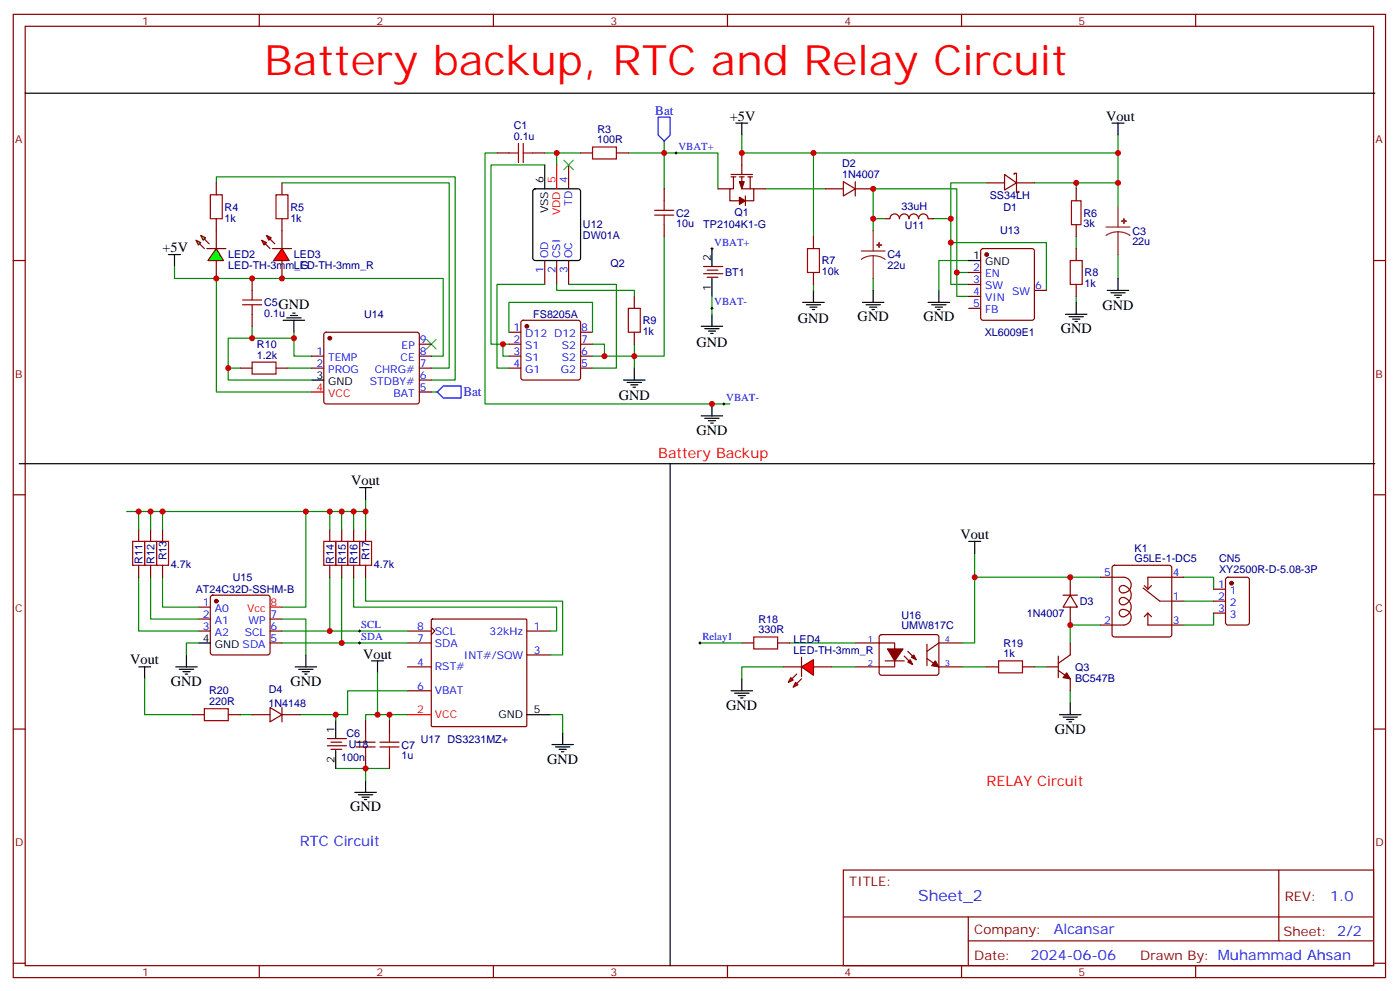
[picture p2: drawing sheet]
<svg xmlns="http://www.w3.org/2000/svg" width="414mm" height="293mm" viewBox="0 0 414 293" stroke-linecap="round" stroke-linejoin="round" font-family="sans-serif">
<g fill="none" stroke="#870000" stroke-width=".35">
<path d="M3.9 4.2h405.4v284.4h-405.4zM7.4 7.8h398.3v277.2h-398.3zM76.6 4.2v3.6M145.7 4.2v3.6M214.9 4.2v3.6M284 4.2v3.6M353.2 4.2v3.6M63.9 54v3.5M83.3 54v3.5M146.8 45.2h3.5M157.4 45.2h3.5M168 48.7v7"/>
<path d="M171.5 45.2h3.5M182.1 45.2h3.5M196.2 55.7v3.6M212.1 55.7h3.5M215.9 51.5h6.4M215.9 52.2h1.4M216.6 52.2v3.5h-1v3.6h2.8M218.4 52.2h1.4M219.1 52.2v3.5h3.5v3.6h-2.4M219.1 45.2v6.3M220.2 57.9v2.8M220.9 52.2h1.4"/>
<path d="M221.6 52.2v3.5M222.6 55.7h3.6M243.8 55.7h5.3M249.1 53.6l3.5 2.1-3.5 2.2zM252.6 55.7h5.3M252.6 53.6v4.3M291.4 54h5.3M296.7 51.5l3.5 2.5-3.5 2.1zM299.5 51.5v-.3h.7v5.6h.8v-.4M300.2 54h5.3M317.9 55.7v3.6M3.9 76.9h3.5"/>
<path d="M63.9 64.6v3.5M83.3 64.6v3.5M160.9 76.9v7.1M164.4 76.9v7.1M168 76.9v7.1M196.2 66.3v3.5M207.8 78.7h5.7M208.9 79.7h3.2M240.3 69.8v3.6M261.4 64.6h1.5a1.41 1.41 0 0 1 1.4-1.5 1.41 1.41 0 0 1 1.4 1.5 1.41 1.41 0 0 1 1.4-1.5 1.41 1.41 0 0 1 1.4 1.5 1.41 1.41 0 0 1 1.4-1.5 1.41 1.41 0 0 1 1.4 1.5 1.41 1.41 0 0 1 1.4-1.5 1.41 1.41 0 0 1 1.4 1.5h1.5M289.9 73.6l.5-.2h14.4l.5 .2 .2 .5v19.7l-.2 .5-.5 .2h-14.4l-.5-.2-.2-.5v-19.7zM317.9 66.3v3.5"/>
<path d="M317.9 73.4v3.5M405.7 76.9h3.6M74.5 82.2v3.5M74.5 92.8v3.5M95.9 98.3l.4-.2h26.9l.5 .2 .2 .5-.1 20-.6 .4h-27.1l-.5-.7v-19.7zM150.3 98.1h3.5M154.1 94.8l.5-.3h16.2l.5 .3 .2 .4v16.3l-.2 .5-.5 .2h-16.2l-.5-.3-.3-.4v-16.3zM171.5 98.1h3.5M187.4 87.5v3.5M187.4 98.1v3.5M207.8 80.8h5.7M208.9 81.8h3.2"/>
<path d="M240.3 80.4v3.6M286.1 80.4h3.6M286.1 84h3.6M286.1 87.5h3.6M286.1 91h3.6M305.5 85.7h3.6M317.9 84v3.5M70.9 108.7h3.6M81.5 108.7h3.6M92.1 105.1h3.5M92.1 108.7h3.5M123.9 101.6h3.5"/>
<path d="M123.9 105.1h3.5M123.9 108.7h3.5M123.9 115.7h3.5M123.9 112.2h3.5M150.3 101.6h3.5M150.3 105.1h3.5M150.3 108.7h3.5M171.5 101.6h3.5M171.5 105.1h3.5M171.5 108.7h3.5M3.9 146h3.5M41 156.3v3.5"/>
<path d="M44.5 156.3v3.5M48 156.3v3.5M97.4 156.3v3.5M100.9 156.3v3.5M104.5 156.3v3.5M108 156.3v3.5M405.7 146h3.6M41 166.9v3.5M44.5 166.9v3.5M48 166.9v3.5M58.6 179.2h3.5M62.4 175.9l.4-.2h16.3l.5 .2 .2 .5v16.2l-.3 .5-.4 .2h-16.3l-.5-.2-.2-.5v-16.2z"/>
<path d="M97.4 166.9v3.5M100.9 166.9v3.5M104.5 166.9v3.5M108 166.9v3.5M314 175.7h4.2M316.1 175.7l2.1 3.5h-4.2zM316.1 170.4v5.3M316.1 179.2v5.3M324.9 170.4h7.1a2.29 2.29 0 0 1 2.1 2.8 2.29 2.29 0 0 1-3 1.6 1.14 1.14 0 0 1-.3-1.6 1.14 1.14 0 0 1 1.7-.2 2.86 2.86 0 0 1 1.6 3.2 2.86 2.86 0 0 1-2.7 2.3 1.13 1.13 0 0 1-.7-1.6 1.13 1.13 0 0 1 1.8-.3 2.87 2.87 0 0 1 1.6 3.1 2.87 2.87 0 0 1-2.7 2.3 1.18 1.18 0 0 1-.6-1.7 1.18 1.18 0 0 1 1.7-.3 2.3 2.3 0 0 1 1.6 2.5 2.3 2.3 0 0 1-2.1 2h-7.1M328.7 167.1l.5-.2h16.2l.5 .2 .2 .5v19.7l-.2 .5-.5 .2h-16.2l-.5-.2-.2-.5v-19.7zM337.6 173.6l5 3.8M338 172.9l1.1 1"/>
<path d="M340.1 172.9l-1 1M346.1 177.4h3.5M349.6 170.4h-10.5v3.5M358.5 177.4h3.5M358.5 173.9h3.5M362.2 170.6l.5-.2h5.6l.7 .4v13l-.4 .6-5.9 .1-.7-.5v-12.9zM58.6 182.7h3.5M58.6 186.3h3.5M79.8 182.7h3.5M79.8 186.3h3.5M79.8 189.8h3.5M120.3 186.3h7.1"/>
<path d="M120.3 189.8h7.1M120.3 196.8h7.1M127.4 185.2l1 1.1-1 1M127.4 182.9l.3-.2h27.6l.3 .2v31.2l-.2 .3-27.7 .1-.3-.2zM155.6 186.3h7.1M155.6 193.3h7.1M219.1 189.8h3.5M229.7 189.8h3.5M252.6 189.8h11.7v7h-11.7M259.9 187.5l.5-.2 16.5 .1 .4 .6v10.9l-.7 .4h-16.5l-.4-.7v-10.6zM261.4 195.1h5.7M267.1 193.7l2.5 2.4"/>
<path d="M268.1 192.3l2.5 2.4M273.8 194.4l3.5 2.4h7.1M273.8 190.1v6.4M284.4 189.8h-7.1l-3.5 2.5M291.4 196.8h3.6M302 196.8h3.5M309.1 196.8h3.5M312.6 193.7v6.3M312.6 197.9l3.5 2.5v3.5M316.1 189.8v3.5l-3.5 2.5M339.1 181v3.5h10.5M339.1 181l1 1"/>
<path d="M339.1 181l-1.1 1M358.5 181h3.5M3.9 215.2h3.5M56.8 211h3.6M67.4 211h3.5M96.7 218h5.6M97.8 219.1h3.1M108 212.7v3.6M115 212.7v3.6M120.3 203.9h7.1M405.7 215.2h3.6M96.7 220.1h5.6"/>
<path d="M97.8 221.2h3.1M108 223.3v3.5M115 223.3v3.5M249.1 256.8h156.6v28.2h-156.6zM377.7 256.8v20.9M249.1 270.7h156.5M286 277.7h119.6M286 270.7v14.1M3.9 284.3h3.5M76.6 285v3.6M145.7 285v3.6M214.9 285v3.6"/>
<path d="M284 285v3.6M353.2 285v3.6M405.7 284.3h3.6"/>
</g>
<g fill="none" stroke="#000" stroke-width=".35">
<path d="M7.4 27.5h398.7M217.3 36.3h3.6M219.1 36.3v3.6M328.5 36.3h3.5M330.2 36.3v3.6M157.6 55.9l.5-.2h12.7l.6 .5 .1 20-.5 .7h-12.9l-.7-.5v-20zM160.9 48.7v7M49.8 75.1h3.5M51.5 75.1v3.6M210.3 73.4v5.3M286.1 76.9h3.6M83.6 94.5h6.4"/>
<path d="M84.7 93.8h4.2M85.8 93.1h2.1M86.5 92.4h.7M86.8 94.5v3.6M207.1 96.3h6.4M208.2 97h4.2M209.2 97.7h2.1M209.9 98.4h.7M210.3 82.2v5.3M210.3 92.8v3.5M237.1 89.3h6.4M238.2 90h4.2"/>
<path d="M239.2 90.7h2.1M239.9 91.4h.7M240.3 85.7v3.6M254.7 89.3h6.4M255.8 90h4.2M256.9 90.7h2.1M257.6 91.4h.7M257.9 85.7v3.6M274.1 89.3h6.4M275.2 90h4.2M276.3 90.7h2.1M277 91.4h.7"/>
<path d="M277.3 85.7v3.6M314.7 92.8h6.4M315.8 93.5h4.2M316.8 94.2h2.1M317.5 94.9h.7M317.9 89.3v3.5M327.1 85.7h6.3M328.1 86.4h4.3M329.2 87.1h2.1M329.9 87.8h.7M330.2 82.2v3.5M92.1 112.2h3.5"/>
<path d="M184.2 112.2h6.3M185.2 112.9h4.3M186.3 113.6h2.1M187 114.3h.7M187.4 108.7v3.5M210.3 119.2v3.6M5.7 136.9h400.4M197.9 136.9v148.1M207.1 122.8h6.4M208.2 123.5h4.2M209.2 124.2h2.1M209.9 124.9h.7"/>
<path d="M106.2 143.9h3.5M108 143.9v3.6M286.1 159.8h3.6M287.9 159.8v3.5M41 196.8h3.5M42.7 196.8v3.6M51.9 196.8h6.3M53 197.6h4.2M54 198.3h2.1M54.7 199h.7M55.1 193.3v3.5M58.6 189.8h3.5"/>
<path d="M87.2 196.8h6.3M88.2 197.6h4.3M89.3 198.3h2.1M90 199h.7M90.3 193.3v3.5M109.7 195.1h3.6M111.5 195.1v3.5M99.2 212.7v5.3M155.6 211h7.1M163 219.8h6.4M166.2 216.3v3.5M215.9 203.9h6.4"/>
<path d="M217 204.6h4.2M218.1 205.3h2.1M218.8 206h.7M219.1 200.4v3.5M312.9 211h6.4M314 211.7h4.2M315.1 212.4h2.1M315.8 213.1h.7M316.1 207.4v3.6M99.2 221.5v5.3M104.8 233.9h6.4M105.9 234.6h4.2"/>
<path d="M106.9 235.3h2.1M107.6 236h.7M108 230.4v3.5M164.1 220.5h4.2M165.1 221.2h2.2M165.8 221.9h.7"/>
</g>
<g fill="none" stroke="#008700" stroke-width=".35">
<path d="M219.1 39.9v5.3h21.2M330.2 39.9v21.1M63.9 54v-1.8h70.5v60h-7M83.3 54h49.4v54.7h-5.3M146.8 45.2h-3.5v74h72.3M160.9 45.2h3.5v3.5M160.9 48.7h-15.9v52.9h3.6M164.4 45.2h7.1M185.6 45.2h26.5v10.5M196.2 41.6v14.1M226.2 55.7h17.6M291.4 54h-10.6v30h5.3"/>
<path d="M305.5 54h24.7M317.9 54v1.7M330.2 45.2h-89.9v24.6M51.5 78.7v3.5h79.4v22.9h-3.5M196.2 69.8v35.3h-21.2M257.9 64.6v-8.9h24.7v24.7M261.4 64.6h-3.5v3.5M275.6 64.6h5.2M280.8 71.6h28.3v14.1M286.1 76.9h-8.8v8.8M317.9 69.8v3.6M330.2 75.1v7.1"/>
<path d="M63.9 82.2v33.5h28.2M74.5 96.3v3.5M86.8 98.1v7h5.3M86.8 99.8h-19.4v8.9h3.5M150.3 98.1v-8.8h24.7v8.8M160.9 84h-14.1v24.7h3.5M164.4 84v1.7h23v1.8M168 84h14.1v24.7h-7.1M210.3 87.5v5.3M240.3 84v1.7M257.9 82.2v3.5M286.1 80.4h-3.5v7.1h3.5"/>
<path d="M317.9 87.5v1.8M67.4 108.7v3.5h24.7M85.1 108.7h7M127.4 115.7h1.8M150.3 101.6h-1.7v3.5h1.7M175 101.6h3.5v3.5M187.4 101.6v7.1M41 151v5.3M44.5 151v5.3M48 151v5.3M90.3 151v28.2h-7M97.4 151v5.3"/>
<path d="M100.9 151v5.3M104.5 151v5.3M108 147.5v3.5h-70.6M108 151v5.3M41 170.4v15.9h17.6M44.5 170.4v12.3h14.1M48 170.4v8.8h10.6M97.4 170.4v15.9h-14.1M100.9 170.4v19.4h-17.6M104.5 170.4v8.8h59.9v7.1h-1.7M108 170.4v7h58.2v15.9h-3.5M287.9 170.4h37"/>
<path d="M287.9 163.3v26.5h-3.5M349.6 170.4h8.9v3.5M349.6 177.4h8.9M58.6 189.8h-3.5v3.5M83.3 182.7h7v10.6M97.4 186.3h22.9M100.9 189.8h19.4M111.5 198.6v12.4M206.8 189.8h12.3M231.5 196.8h-12.4v3.6M233.2 189.8h19.4M245.6 196.8h7"/>
<path d="M284.4 196.8h7M305.5 196.8h3.6M324.9 184.5h-8.8v5.3M358.5 181v3.5h-8.9M42.7 200.4v10.6h14.1M70.9 211h3.6M99.2 211v1.7M115 211v1.7M120.3 211h-12.3v1.7M120.3 203.9h-17.6v7.1h-14.1M162.7 211h3.5v5.3M316.1 203.9v3.5"/>
<path d="M99.2 226.8h15.8M108 226.8v3.6"/>
</g>
<path d="M194.4 34.6h3.5v5.3l-1.7 1.7-1.8-1.7zM129.2 115.7l1.7-1.8h5.3v3.6h-5.3z" fill="none" stroke="#00f" stroke-width=".35"/>
<g fill="none" stroke="#a10000" stroke-width=".35">
<path d="M62.1 57.5h3.6v7.1h-3.6zM81.5 57.5h3.6v7.1h-3.6zM150.3 45.2h2.8M153.1 42.3v5.7M154.6 45.2h2.8M154.6 42.3v5.7M175 43.4h7.1v3.5h-7.1zM196.2 59.3v2.8M316.5 59.3h2.8v7h-2.8zM193.4 63.5h5.6M193.4 62.1h5.6M196.2 63.5v2.8"/>
<path d="M238.5 73.4h3.5v7h-3.5zM316.1 76.9h3.6v7.1h-3.6zM71.6 90h5.7M71.6 88.5h5.7M74.5 85.7v2.8M74.5 90v2.8M185.6 91h3.5v7.1h-3.5zM74.5 106.9h7v3.5h-7zM39.2 159.8h3.5v7.1h-3.5zM42.7 159.8h3.5v7.1h-3.5zM46.2 159.8h3.6v7.1h-3.6zM95.6 159.8h3.6v7.1h-3.6z"/>
<path d="M99.2 159.8h3.5v7.1h-3.5zM102.7 159.8h3.5v7.1h-3.5zM106.2 159.8h3.5v7.1h-3.5zM222.6 188h7.1v3.6h-7.1zM295 195.1h7v3.5h-7zM60.4 209.2h7v3.5h-7zM105.2 219.1h5.6M108 216.3v2.8M112.2 219.1h5.7M115 216.3v2.8M105.2 220.5h5.6M108 220.5v2.8"/>
<path d="M112.2 220.5h5.7M115 220.5v2.8"/>
</g>
<g fill="#870000" stroke="#870000" stroke-width=".35">
<path d="M218.4 53.6h1.4l-.7 2.1z"/>
<path d="M218.4 58.2l1.8 1.1-1.8 1z"/>
<path d="M276.3 195.1l1 1.7-2.1-.3z"/>
<path d="M268.1 195.4l.8-.7 .7 1.4z"/>
<path d="M269.2 194l.7-.7 .7 1.4z"/>
<path d="M262.1 191.6h4.6l-2.4 3.5z"/>
<path d="M315.1 198.6l1 1.8-2.1-.4z"/>
<circle cx="291.4" cy="75.1" r=".53"/>
<circle cx="155.6" cy="96.3" r=".53"/>
<circle cx="97.4" cy="99.8" r=".53"/>
<circle cx="63.9" cy="177.4" r=".53"/>
<circle cx="363.7" cy="172.2" r=".53"/>
</g>
<path d="M164.4 48.7v7M92.1 115.7h3.5M79.8 179.2h3.5M120.3 211h7.1" fill="none" stroke="#f00" stroke-width=".35"/>
<path d="M166.5 47.3l2.9 2.8M169.4 47.3l-2.9 2.8M126 100.2l2.8 2.8M128.8 100.2l-2.8 2.8" fill="none" stroke="#3c3" stroke-width=".35"/>
<g fill="none" stroke="#000" stroke-width=".3">
<path d="M199.4 45.2h.7M199.7 44.8v.7M209.9 73.4h.7M210.3 73v.7M209.9 91h.7M210.3 90.7v.7M213.5 119.2h.7M213.8 118.9v.7M105.9 186.3h.7M105.9 189.8h.7M106.2 185.9v.7M106.2 189.4v.7"/>
<path d="M206.4 189.8h.7M206.8 189.4v.7"/>
</g>
<path d="M254.4 74.1h7M257.9 75.5l-1.8 .2-1.7 .9M257.9 75.5l1.9 .2 1.6 .9M257.9 68.1v6M257.9 75.5v6.7M326.7 67h7.1M330.2 68.4l-1.8 .3-1.7 .8M330.2 68.4l1.9 .3 1.7 .8M330.2 61v6M330.2 68.4v6.7M342.6 177.4h3.5" fill="none" stroke="#8c2424" stroke-width=".35"/>
<g fill="#8c2424" stroke="#8c2424" stroke-width=".35">
<path d="M259 72.3l1.4 .1z"/>
<path d="M259.6 71.6l.1 1.4z"/>
<path d="M331.3 65.3h1.4z"/>
<path d="M332 64.6v1.4z"/>
</g>
<path d="M63.9 73.4l2.1 3.5h-4.6z" fill="#0f0" stroke="#870000" stroke-width=".35"/>
<path d="M61.1 73.4h5.6z" fill="#f00" stroke="#870000" stroke-width=".35"/>
<g fill="#870000" stroke="#870000" stroke-width=".35">
<path d="M58.9 72l1.5 1.4z"/>
<path d="M60.4 70.6l1.4 1.4z"/>
</g>
<g fill="#0f0" stroke="#870000" stroke-width=".35">
<path d="M57.9 70.9l1.4 .7-.7 .7z"/>
<path d="M59.3 69.5l1.4 .7-.7 .7z"/>
</g>
<path d="M63.9 68.1v5.3M63.9 76.9v5.3" fill="none" stroke="#870000" stroke-width=".35"/>
<g fill="#f00" stroke="#870000" stroke-width=".35">
<path d="M83.3 73.4l2.1 3.5h-4.6z"/>
<path d="M80.5 73.4h5.6z"/>
</g>
<g fill="#870000" stroke="#870000" stroke-width=".35">
<path d="M78.4 72l1.4 1.4z"/>
<path d="M79.8 70.6l1.4 1.4z"/>
</g>
<g fill="#f00" stroke="#870000" stroke-width=".35">
<path d="M77.3 70.9l1.4 .7-.7 .7z"/>
<path d="M78.7 69.5l1.4 .7-.7 .7z"/>
</g>
<path d="M83.3 68.1v5.3M83.3 76.9v5.3" fill="none" stroke="#870000" stroke-width=".35"/>
<g fill="#f00" stroke="#870000" stroke-width=".35">
<path d="M236.7 196.8l3.6-2.1v4.6z"/>
<path d="M236.7 194v5.7z"/>
</g>
<g fill="#870000" stroke="#870000" stroke-width=".35">
<path d="M236.7 200.4l-1.4 1.4z"/>
<path d="M235.3 199l-1.4 1.4z"/>
</g>
<g fill="#f00" stroke="#870000" stroke-width=".35">
<path d="M235 201.4l.7 .7-1.4 .7z"/>
<path d="M233.6 200l.7 .7-1.4 .7z"/>
</g>
<path d="M231.5 196.8h5.2M240.3 196.8h5.3M74.5 211h5.3M79.8 208.8l3.5 2.2-3.5 2.1zM83.3 208.8v4.3M83.3 211h5.3" fill="none" stroke="#870000" stroke-width=".35"/>
<g fill="#c00">
<circle cx="210.3" cy="119.2" r=".88"/>
<circle cx="219.1" cy="45.2" r=".88"/>
<circle cx="240.3" cy="45.2" r=".88"/>
<circle cx="330.2" cy="45.2" r=".88"/>
<circle cx="317.9" cy="54" r=".88"/>
<circle cx="330.2" cy="54" r=".88"/>
<circle cx="196.2" cy="45.2" r=".88"/>
<circle cx="282.6" cy="80.4" r=".88"/>
<circle cx="257.9" cy="64.6" r=".88"/>
<circle cx="280.8" cy="71.6" r=".88"/>
<circle cx="280.8" cy="64.6" r=".88"/>
<circle cx="63.9" cy="82.2" r=".88"/>
<circle cx="86.8" cy="99.8" r=".88"/>
<circle cx="74.5" cy="99.8" r=".88"/>
<circle cx="67.4" cy="108.7" r=".88"/>
<circle cx="178.5" cy="105.1" r=".88"/>
<circle cx="187.4" cy="105.1" r=".88"/>
<circle cx="164.4" cy="45.2" r=".88"/>
<circle cx="148.6" cy="101.6" r=".88"/>
<circle cx="90.3" cy="151" r=".88"/>
<circle cx="97.4" cy="186.3" r=".88"/>
<circle cx="100.9" cy="189.8" r=".88"/>
<circle cx="115" cy="211" r=".88"/>
<circle cx="108" cy="226.8" r=".88"/>
<circle cx="111.5" cy="211" r=".88"/>
<circle cx="287.9" cy="170.4" r=".88"/>
<circle cx="97.4" cy="151" r=".88"/>
<circle cx="100.9" cy="151" r=".88"/>
<circle cx="104.5" cy="151" r=".88"/>
<circle cx="108" cy="151" r=".88"/>
<circle cx="41" cy="151" r=".88"/>
<circle cx="44.5" cy="151" r=".88"/>
<circle cx="48" cy="151" r=".88"/>
<circle cx="74.5" cy="82.2" r=".88"/>
<circle cx="257.9" cy="55.7" r=".88"/>
<circle cx="316.1" cy="184.5" r=".88"/>
<circle cx="316.1" cy="170.4" r=".88"/>
<circle cx="99.2" cy="211" r=".88"/>
<circle cx="83.3" cy="82.2" r=".88"/>
</g>
<text font-size="12.3" fill="#f00" x="78" y="22.2">Battery backup, RTC and Relay Circuit</text>
<text font-size="4.6" fill="#00f" x="271.2" y="265.8">Sheet_2</text>
<g font-size="4.2">
<text x="215.6" y="35.6">+5V</text>
<text x="326.7" y="35.6">Vout</text>
<text x="48" y="74.4">+5V</text>
<text x="82.2" y="91.3">GND</text>
<text x="235.7" y="95.3">GND</text>
<text x="253.3" y="94.9">GND</text>
<text x="272.7" y="94.9">GND</text>
<text x="325.6" y="91.4">GND</text>
<text x="313.3" y="98.4">GND</text>
<text x="205.7" y="102.3">GND</text>
<text x="182.8" y="118.2">GND</text>
<text x="205.7" y="128.4">GND</text>
<text x="103.8" y="143.2">Vout</text>
<text x="283.7" y="159.1">Vout</text>
<text x="38.5" y="196.1">Vout</text>
<text x="107.3" y="194.4">Vout</text>
<text x="50.5" y="202.5">GND</text>
<text x="85.8" y="202.5">GND</text>
<text x="214.5" y="209.6">GND</text>
<text x="311.5" y="216.6">GND</text>
<text x="161.6" y="225.4">GND</text>
<text x="103.4" y="239.5">GND</text>
</g>
<g font-size="4.2" fill="#f00">
<text x="194.4" y="135.1">Battery Backup</text>
<text x="291.4" y="232.1">RELAY Circuit</text>
</g>
<g font-size="4.2" fill="#00f">
<text x="88.6" y="249.8">RTC Circuit</text>
<text x="392.9" y="266.1">1.0</text>
<text x="311.3" y="275.6">Alcansar</text>
<text x="304.3" y="283.4">2024-06-06</text>
</g>
<g font-size="3.9" fill="#00f">
<text x="193.6" y="34.1">Bat</text>
<text x="136.9" y="117">Bat</text>
</g>
<g font-size="3.9" fill="#800">
<text x="250.9" y="261.4">TITLE:</text>
<text x="379.5" y="266.1">REV:</text>
<text x="287.8" y="275.6">Company:</text>
<text x="379.1" y="276.2">Sheet: 2/2</text>
<text x="287.8" y="283.3">Date:</text>
<text x="336.8" y="283.4">Drawn By: Muhammad Ahsan</text>
</g>
<g font-size="3.2" fill="#800">
<text x="42" y="7.2">1</text>
<text x="111.2" y="7.2">2</text>
<text x="180.3" y="7.2">3</text>
<text x="249.4" y="7.2">4</text>
<text x="318.6" y="7.2">5</text>
<text x="4.4" y="42.3">A</text>
<text x="406.3" y="42.3">A</text>
<text x="4.4" y="111.5">B</text>
<text x="406.3" y="111.5">B</text>
<text x="4.4" y="180.6">C</text>
<text x="406.3" y="180.6">C</text>
<text x="4.4" y="249.8">D</text>
<text x="406.3" y="249.8">D</text>
<text x="42" y="288">1</text>
<text x="111.2" y="288">2</text>
<text x="180.3" y="288">3</text>
<text x="249.4" y="288">4</text>
<text x="318.6" y="288">5</text>
</g>
<g font-size="3.2" fill="#000080">
<text x="151.7" y="41.3">0.1u</text>
<text x="151.7" y="38.1">C1</text>
<text x="176.4" y="39.2">R3</text>
<text x="176.4" y="42.3">100R</text>
<text x="248.8" y="49.3">D2</text>
<text x="248.8" y="52.6">1N4007</text>
<text x="292.4" y="58.7">SS34LH</text>
<text x="66.4" y="65.4">1k</text>
<text x="66.4" y="62.2">R4</text>
<text x="85.8" y="65.4">1k</text>
<text x="85.8" y="62.2">R5</text>
<text x="199.7" y="63.9">C2</text>
<text x="216.9" y="63.6">Q1</text>
<text x="266.3" y="62.1">33uH</text>
<text x="296.4" y="62.2">D1</text>
<text x="320" y="64">R6</text>
<text x="172.2" y="70.6">DW01A</text>
<text x="172.2" y="67.4">U12</text>
<text x="199.7" y="67.1">10u</text>
<text x="207.7" y="67.4">TP2104K1-G</text>
<text x="267.2" y="67.5">U11</text>
<text x="295.4" y="69.1">U13</text>
<text x="320" y="67.1">3k</text>
<text x="334.5" y="69.2">C3</text>
<text x="67.4" y="76.3">LED2</text>
<text x="86.8" y="76.3">LED3</text>
<text x="262.1" y="76.3">C4</text>
<text x="334.5" y="72.4">22u</text>
<text x="67.4" y="79.5">LED-TH-3mm_G</text>
<text x="86.8" y="79.5">LED-TH-3mm_R</text>
<text x="180.3" y="78.7">Q2</text>
<text x="214.2" y="81.6">BT1</text>
<text x="242.7" y="81.3">10k</text>
<text x="242.7" y="78">R7</text>
<text x="262.1" y="79.5">22u</text>
<text x="320.4" y="81.6">R8</text>
<text x="320.4" y="84.8">1k</text>
<text x="78" y="93.6">0.1u</text>
<text x="78" y="90.4">C5</text>
<text x="107.6" y="93.8">U14</text>
<text x="157.5" y="93.9">FS8205A</text>
<text x="189.8" y="95.7">R9</text>
<text x="189.8" y="98.9">1k</text>
<text x="290.9" y="99.2">XL6009E1</text>
<text x="75.9" y="105.8">1.2k</text>
<text x="75.9" y="102.7">R10</text>
<text x="42.1" y="166.3" transform="rotate(-90 42.1 166.3)">R11</text>
<text x="45.7" y="166.4" transform="rotate(-90 45.7 166.4)">R12</text>
<text x="49.2" y="165.4" transform="rotate(-90 49.2 165.4)">R13</text>
<text x="50.5" y="167.7">4.7k</text>
<text x="98.6" y="166.3" transform="rotate(-90 98.6 166.3)">R14</text>
<text x="102.1" y="166.3" transform="rotate(-90 102.1 166.3)">R15</text>
<text x="105.6" y="166.4" transform="rotate(-90 105.6 166.4)">R16</text>
<text x="109.2" y="165.4" transform="rotate(-90 109.2 165.4)">R17</text>
<text x="110.5" y="167.7">4.7k</text>
<text x="335.1" y="165.8">G5LE-1-DC5</text>
<text x="335.1" y="162.8">K1</text>
<text x="360.1" y="166">CN5</text>
<text x="68.8" y="171.4">U15</text>
<text x="360.1" y="169.2">XY2500R-D-5.08-3P</text>
<text x="57.8" y="175">AT24C32D-SSHM-B</text>
<text x="318.9" y="178.6">D3</text>
<text x="224.1" y="183.9">R18</text>
<text x="266.3" y="185.8">UMW817C</text>
<text x="266.3" y="182.8">U16</text>
<text x="303.3" y="182.1">1N4007</text>
<text x="224.1" y="187">330R</text>
<text x="234.4" y="189.8">LED4</text>
<text x="296.4" y="190.9">R19</text>
<text x="234.4" y="193">LED-TH-3mm_R</text>
<text x="296.4" y="194">1k</text>
<text x="317.5" y="201.2">BC547B</text>
<text x="317.5" y="198">Q3</text>
<text x="61.8" y="208.1">220R</text>
<text x="61.8" y="205">R20</text>
<text x="79.3" y="208.6">1N4148</text>
<text x="79.4" y="204.6">D4</text>
<text x="102.4" y="217.4">C6</text>
<text x="103" y="220.9">U18</text>
<text x="118.6" y="221">C7</text>
<text x="124.3" y="219.3">U17 DS3231MZ+</text>
<text x="100.8" y="224.5">100n</text>
<text x="118.6" y="224.1">1u</text>
</g>
<g font-size="3.2" fill="#00f">
<text x="200.4" y="44.3">VBAT+</text>
<text x="167.6" y="54" transform="rotate(-90 167.6 54)">4</text>
<text x="169" y="60.8" transform="rotate(-90 169 60.8)">TD</text>
<text x="162" y="76.2" transform="rotate(-90 162 76.2)">OD</text>
<text x="165.5" y="76.2" transform="rotate(-90 165.5 76.2)">CSI</text>
<text x="169" y="76.2" transform="rotate(-90 169 76.2)">OC</text>
<text x="211" y="72.5">VBAT+</text>
<text x="160.5" y="80.7" transform="rotate(-90 160.5 80.7)">1</text>
<text x="164.1" y="80.7" transform="rotate(-90 164.1 80.7)">2</text>
<text x="167.6" y="80.7" transform="rotate(-90 167.6 80.7)">3</text>
<text x="287.5" y="80.1">2</text>
<text x="287.5" y="83.6">3</text>
<text x="291" y="81.8">EN</text>
<text x="287.5" y="87.1">4</text>
<text x="291" y="85.4">SW</text>
<text x="291" y="88.9">VIN</text>
<text x="298.9" y="87.1">SW</text>
<text x="305.7" y="85.4">6</text>
<text x="211" y="90.1">VBAT-</text>
<text x="287.5" y="90.7">5</text>
<text x="291" y="92.4">FB</text>
<text x="124" y="101.2">9</text>
<text x="151.7" y="97.7">1</text>
<text x="151.7" y="101.2">2</text>
<text x="155.2" y="99.5">D12 D12</text>
<text x="171.7" y="101.2">7</text>
<text x="171.7" y="97.7">8</text>
<text x="93.4" y="104.8">1</text>
<text x="96.9" y="106.5">TEMP</text>
<text x="118.3" y="106.5">CE</text>
<text x="118.6" y="103">EP</text>
<text x="124" y="104.8">8</text>
<text x="151.7" y="104.8">3</text>
<text x="155.2" y="103">S1</text>
<text x="155.2" y="106.5">S1</text>
<text x="166" y="106.5">S2</text>
<text x="166" y="103">S2</text>
<text x="171.7" y="104.8">6</text>
<text x="93.4" y="108.3">2</text>
<text x="96.9" y="110.1">PROG</text>
<text x="109.3" y="113.6">STDBY#</text>
<text x="110.7" y="110.1">CHRG#</text>
<text x="124" y="111.8">6</text>
<text x="124" y="108.3">7</text>
<text x="151.7" y="108.3">4</text>
<text x="155.2" y="110.1">G1</text>
<text x="165.7" y="110.1">G2</text>
<text x="171.7" y="108.3">5</text>
<text x="116.3" y="117.1">BAT</text>
<text x="124" y="115.4">5</text>
<text x="214.5" y="118.4">VBAT-</text>
<text x="326.1" y="170">5</text>
<text x="346.5" y="170">4</text>
<text x="359.8" y="173.6">1</text>
<text x="59.9" y="178.9">1</text>
<text x="346.5" y="177.1">1</text>
<text x="359.8" y="177.1">2</text>
<text x="363.3" y="175.3">1</text>
<text x="363.3" y="178.9">2</text>
<text x="59.9" y="182.4">2</text>
<text x="59.9" y="185.9">3</text>
<text x="63.4" y="180.6">A0</text>
<text x="63.4" y="184.1">A1</text>
<text x="73.4" y="184.1">WP</text>
<text x="79.9" y="185.9">6</text>
<text x="79.9" y="182.4">7</text>
<text x="106.7" y="185.4">SCL</text>
<text x="123.3" y="185.9">8</text>
<text x="157.7" y="185.9">1</text>
<text x="326.1" y="184.1">2</text>
<text x="346.5" y="184.1">3</text>
<text x="359.8" y="180.6">3</text>
<text x="363.3" y="182.4">3</text>
<text x="63.4" y="187.7">A2</text>
<text x="72.3" y="187.7">SCL</text>
<text x="79.9" y="189.4">5</text>
<text x="106.7" y="188.9">SDA</text>
<text x="123.3" y="189.4">7</text>
<text x="128.4" y="190.9">SDA</text>
<text x="128.4" y="187.3">SCL</text>
<text x="144.6" y="187.3">32kHz</text>
<text x="207.5" y="188.9">Relay1</text>
<text x="123.3" y="196.5">4</text>
<text x="128.4" y="197.9">RST#</text>
<text x="137" y="194.4">INT#/SQW</text>
<text x="157.7" y="193">3</text>
<text x="123.3" y="203.6">6</text>
<text x="128.4" y="205">VBAT</text>
</g>
<g font-size="3.2">
<text x="160.5" y="54" transform="rotate(-90 160.5 54)">6</text>
<text x="162" y="62.9" transform="rotate(-90 162 62.9)">VSS</text>
<text x="209.9" y="76.9" transform="rotate(-90 209.9 76.9)">2</text>
<text x="287.5" y="76.6">1</text>
<text x="291" y="78.3">GND</text>
<text x="209.9" y="86" transform="rotate(-90 209.9 86)">1</text>
<text x="93.4" y="111.8">3</text>
<text x="96.9" y="113.6">GND</text>
<text x="59.9" y="189.4">4</text>
<text x="63.4" y="191.2">GND SDA</text>
<text x="147.3" y="212">GND</text>
<text x="157.7" y="210.6">5</text>
<text x="98.8" y="216.3" transform="rotate(-90 98.8 216.3)">1</text>
<text x="98.8" y="225.3" transform="rotate(-90 98.8 225.3)">2</text>
</g>
<g font-size="3.2" fill="#f00">
<text x="164.1" y="54" transform="rotate(-90 164.1 54)">5</text>
<text x="165.5" y="63.5" transform="rotate(-90 165.5 63.5)">VDD</text>
<text x="93.4" y="115.4">4</text>
<text x="96.9" y="117.1">VCC</text>
<text x="79.9" y="178.9">8</text>
<text x="73" y="180.6">Vcc</text>
<text x="123.3" y="210.6">2</text>
<text x="128.4" y="212">VCC</text>
</g>
<g font-size="2.5" fill="#00f">
<text x="256.3" y="189.4">1</text>
<text x="279.1" y="189.4">4</text>
<text x="256.3" y="196.5">2</text>
<text x="279.1" y="196.5">3</text>
</g>
</svg>
